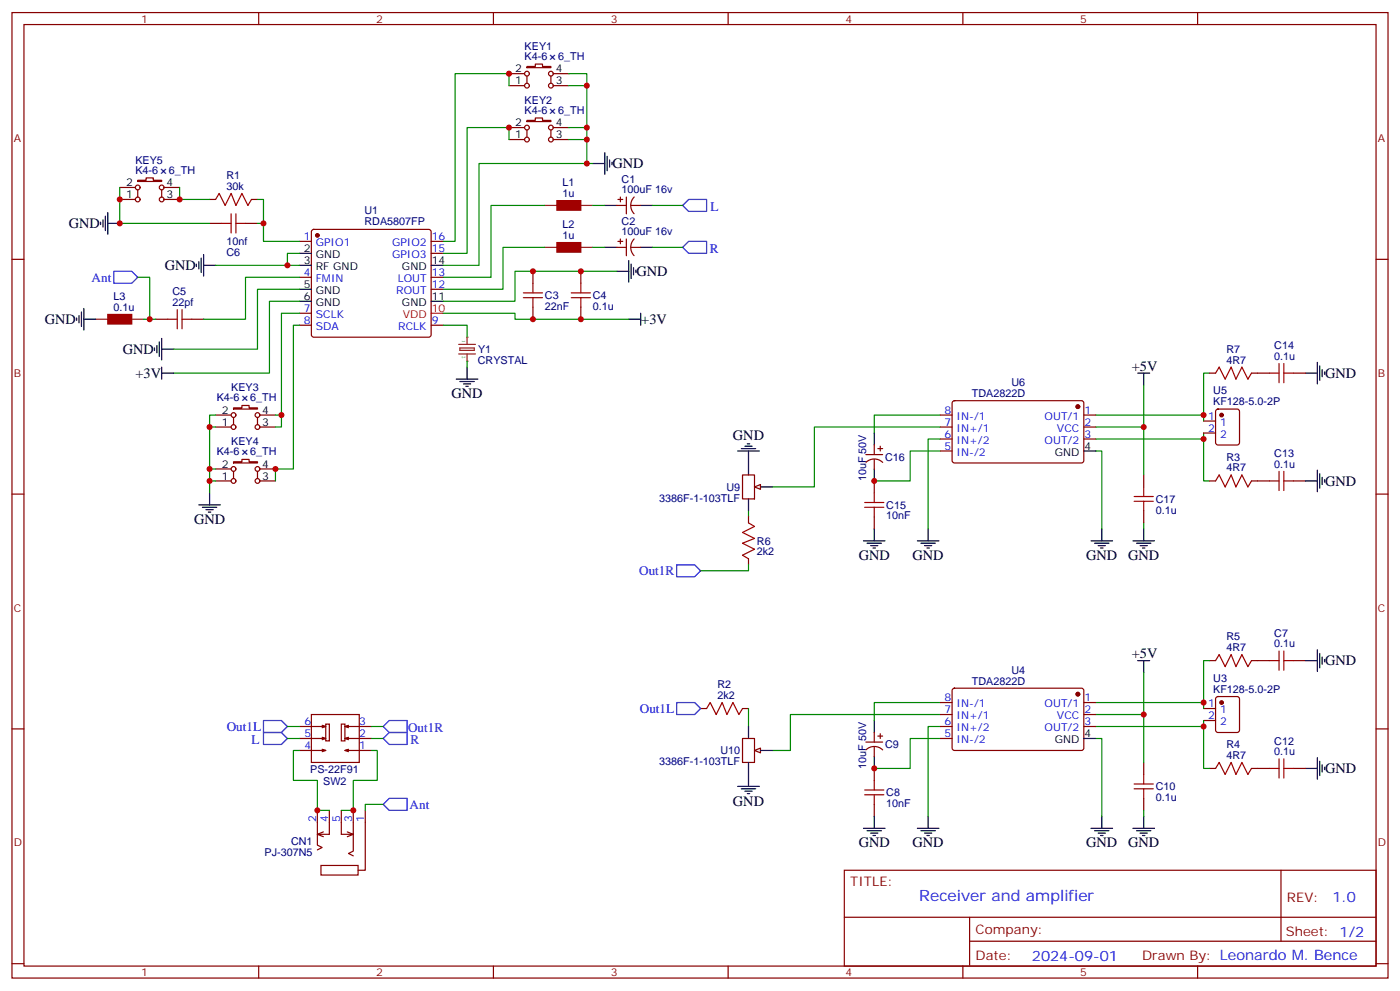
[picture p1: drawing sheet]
<svg xmlns="http://www.w3.org/2000/svg" width="412mm" height="292mm" viewBox="0 0 412 292" stroke-linecap="round" stroke-linejoin="round" font-family="sans-serif">
<g fill="none" stroke="#870000" stroke-width=".35">
<path d="M3.5 3.7h405.4v284.3h-405.4zM7.1 7.2h398.2v277.3h-398.2zM76.2 3.7v3.5M145.3 3.7v3.5M155.2 19.6h2.5v-.7h2.1v.7h2.5v.3h-7.1zM214.5 3.7v3.5M283.6 3.7v3.5M352.8 3.7v3.5M149.9 37.6h4.6M149.9 25.2h4.6M149.9 21.7h4.6M155.2 35.5h2.5v-.8h2.1v.8h2.5v.3h-7.1z"/>
<path d="M155.2 22.4v2.1M155.2 38.3v2.1M162.3 22.4v2.1M162.3 38.3v2.1M163 37.6h4.6M163 25.2h4.6M163 21.7h4.6M149.9 41.1h4.6M163 41.1h4.6M182 58.7h1.4M182.7 58v1.4M184.5 58v5"/>
<path d="M186.8 58a3.5 3.5 0 0 0 0 4.9M3.5 76.4h3.6M88.2 71.1h3.5M92 67.8l.4-.2h33.9l.5 .2 .2 .5v30.3l-.2 .5-.5 .2h-33.9l-.5-.2-.2-.5v-30.3zM127 71.1h3.5M127 74.6h3.5M181.7 60.5h2.8M181.7 72.8h2.8M182 71.1h1.4M182.7 70.4v1.4M184.5 70.4v4.9M185.9 60.5h2.8"/>
<path d="M185.9 72.8h2.8M186.8 70.4a3.5 3.5 0 0 0 0 4.9M405.3 76.4h3.6M88.2 81.7h3.5M88.2 92.3h3.5M88.2 95.8h3.5M127 81.7h3.5M127 95.8h3.5M127 85.2h3.5M3.5 145.5h3.6M405.3 145.5h3.6M3.5 214.7h3.6"/>
<path d="M405.3 214.7h3.6M248.7 256.3h156.6v28.2h-156.6zM377.3 256.3v20.9M248.7 270.1h156.5M285.6 277.2h119.6M285.6 270.1v14.2M3.5 283.8h3.6M76.2 284.5v3.5M145.3 284.5v3.5M214.5 284.5v3.5M283.6 284.5v3.5M352.8 284.5v3.5"/>
<path d="M405.3 283.8h3.6"/>
<circle cx="155.2" cy="25.2" r=".71"/>
<circle cx="155.2" cy="37.6" r=".71"/>
<circle cx="155.2" cy="21.7" r=".71"/>
<circle cx="162.3" cy="37.6" r=".71"/>
<circle cx="162.3" cy="21.7" r=".71"/>
<circle cx="162.3" cy="25.2" r=".71"/>
<circle cx="155.2" cy="41.1" r=".71"/>
<circle cx="162.3" cy="41.1" r=".71"/>
</g>
<circle cx="93.5" cy="69.3" r=".53" fill="#870000" stroke="#870000" stroke-width=".35"/>
<g fill="none" stroke="#000" stroke-width=".35">
<path d="M174.6 48.2h3.6M178.2 45v6.3M178.9 46v4.3M179.6 47.1v2.1M180.3 47.8v.7M88.2 74.6h3.5M88.2 78.1h3.5M127 78.1h3.5M178.2 60.5h3.5M178.2 72.8h3.5M188.7 60.5h3.6M188.7 72.8h3.6"/>
<path d="M88.2 85.2h3.5M88.2 88.7h3.5M127 88.7h3.5"/>
</g>
<path d="M127 92.3h3.5" fill="none" stroke="#f00" stroke-width=".35"/>
<path d="M149.9 25.2v-3.5h-15.8v49.4h-3.6M167.6 21.7h5.3v26.5M167.6 25.2h5.3M167.6 37.6h5.3M149.9 41.1v-3.5h-12.3v37h-7.1M167.6 41.1h5.3M174.6 48.2h-33.5v29.9h-10.6M160.5 60.5h-15.9v21.2h-14.1M160.5 72.8h-12.3v12.4h-17.7M174.6 60.5h3.6M174.6 72.8h3.6" fill="none" stroke="#008700" stroke-width=".35"/>
<path d="M160.5 60.5h3.5M160.5 72.8h3.5M171.1 60.5h3.5M171.1 72.8h3.5M137.6 99.3v2.1M135.1 104.2h5M135.1 101.4h5M135.5 102.5h4.2v.7h-4.2zM137.6 104.2v2.2" fill="none" stroke="#8c2424" stroke-width=".35"/>
<g fill="#a10000" stroke="#a10000" stroke-width=".35">
<path d="M164 59.1h7.1v2.8h-7.1z"/>
<path d="M164 71.4h7.1v2.9h-7.1z"/>
</g>
<g fill="#8c2424">
<circle cx="137.6" cy="106.4" r=".18"/>
<circle cx="137.6" cy="99.3" r=".18"/>
</g>
<g fill="none" stroke="#000" stroke-width=".35">
<path d="M29.6 65.4v.7M30.3 64.7v2.2M31 63.7v4.2M31.7 65.8h3.6M31.7 62.6v6.4M57.9 77.8v.7M58.6 77.1v2.1M59.3 76v4.3M60 78.1h3.5M60 75v6.3M181.7 79.9h3.5M185.2 76.7v6.4"/>
<path d="M185.9 77.8v4.2M186.6 78.8v2.2M187.3 79.6v.7M22.6 93.7v.7M23.3 93v2.1M24 91.9v4.2M24.7 94h3.5M24.7 90.8v6.4M47.6 99.7v6.3M185.2 94h3.5M188.7 92.3v3.5M45.5 102.5v.7"/>
<path d="M46.2 101.8v2.1M46.9 100.7v4.3M47.6 102.8h3.6M47.6 108.1v3.6M47.6 109.9h3.6M134.4 111.7h6.4M135.5 112.4h4.2M136.5 113.1h2.1M137.2 113.8h.7M137.6 108.1v3.6M335.1 109.9h3.6M336.9 109.9v3.5"/>
<path d="M384.5 109.9h3.6M388.1 106.7v6.4M388.8 107.8v4.2M389.5 108.8v2.1M390.2 109.5v.7M217.3 132.8h6.4M218.4 132.1h4.2M219.4 131.4h2.1M220.1 130.7h.7M220.5 132.8v3.5M257.5 127.5v3.6M257.5 138.1v3.5"/>
<path d="M319.3 132.8h3.5M388.1 138.5v6.3M388.8 139.5v4.3M58.6 148.7h6.3M59.6 149.4h4.3M60.7 150.1h2.1M61.4 150.8h.7M61.7 145.2v3.5M254.4 159.3h6.3M255.4 160h4.2M257.5 155.8v3.5M270.2 159.3h6.4"/>
<path d="M271.3 160h4.2M273.4 155.8v3.5M321.4 159.3h6.3M322.4 160h4.3M324.6 155.8v3.5M333.7 159.3h6.4M334.8 160h4.2M336.9 155.8v3.5M384.5 141.6h3.6M389.5 140.6v2.1M390.2 141.3v.7M256.5 160.7h2.1"/>
<path d="M257.2 161.4h.7M272.3 160.7h2.2M273 161.4h.8M323.5 160.7h2.1M324.2 161.4h.7M335.8 160.7h2.2M336.5 161.4h.8M335.1 194.6h3.6M336.9 194.6v3.5M384.5 194.6h3.6M388.1 191.4v6.3M388.8 192.4v4.3"/>
<path d="M389.5 193.5v2.1M390.2 194.2v.7M257.5 212.2v3.5M319.3 217.5h3.5M217.3 231.6h6.4M218.4 232.3h4.2M219.4 233h2.1M220.1 233.7h.7M220.5 228.1v3.5M257.5 222.8v3.5M384.5 226.3h3.6M388.1 223.1v6.4"/>
<path d="M388.8 224.2v4.2M389.5 225.2v2.2M390.2 226v.7M254.4 243.9h6.3M255.4 244.7h4.2M256.5 245.4h2.1M257.2 246.1h.7M257.5 240.4v3.5M270.2 243.9h6.4M271.3 244.7h4.2M272.3 245.4h2.2M273 246.1h.8"/>
<path d="M273.4 240.4v3.5M321.4 243.9h6.3M322.4 244.7h4.3M323.5 245.4h2.1M324.2 246.1h.7M324.6 240.4v3.5M333.7 243.9h6.4M334.8 244.7h4.2M335.8 245.4h2.2M336.5 246.1h.8M336.9 240.4v3.5"/>
</g>
<g fill="none" stroke="#008700" stroke-width=".35">
<path d="M35.3 55.2v10.6h26.4M52.9 55.2v3.5h8.8M75.8 58.7h1.8v12.4h10.6M63.5 78.1h24.7M75.8 65.8h1.8M88.2 74.6h-3.5v3.5M181.7 79.9h-30v8.8h-21.2M192.3 60.5h8.8M192.3 72.8h8.8M42.3 94h3.6M88.2 95.8h-1.8v42.3h-5.3v3.5M88.2 92.3h-5.3v29.9h-1.8"/>
<path d="M88.2 88.7h-8.8v21.2h-28.2M88.2 85.2h-12.4v17.6h-24.6M88.2 81.7h-15.9v12.3h-12.3M130.5 92.3h21.2v1.7h33.5M336.9 113.4v12.4M356.3 109.9h-1.8v12.3M61.7 138.1h1.8M61.7 125.8h1.8M63.5 122.2h-1.8v23M82.9 122.2v3.6h-1.8M276.9 125.8h-37v17.6h-12.4M276.9 132.8h-8.8v8.8h-10.6"/>
<path d="M276.9 122.2h-19.4v5.3M276.9 129.3h-3.5v26.5M322.8 122.2h31.7v1.8M322.8 132.8h1.8v23M322.8 125.8h14.1v14.1M354.5 129.3v12.3h1.8M354.5 127.5v1.8h-31.7M61.7 141.6h1.8M220.5 150.5v1.7M336.9 154v1.8M220.5 166.3v1.8h-14.1M336.9 198.1v12.3"/>
<path d="M356.3 194.6h-1.8v12.3M84.7 214h3.5M84.7 217.5h3.5M109.4 214h3.5M109.4 217.5h3.5M220.5 208.7v5.3M276.9 210.4h-44.1v10.6h-5.3M276.9 214h-3.5v26.4M276.9 206.9h-19.4v5.3M276.9 217.5h-8.8v8.8h-10.6M322.8 210.4h14.1v14.1M322.8 217.5h1.8v22.9"/>
<path d="M322.8 206.9h31.7v1.8M354.5 212.2v1.8h-31.7M354.5 214v12.3h1.8M336.9 238.7v1.7"/>
</g>
<g fill="none" stroke="#a10000" stroke-width=".35">
<path d="M63.5 58.7l1.1-1.7 1.7 3.5 1.8-3.5 1.4 3.5 1.8-3.5 1.7 3.5 1.1-1.8M65.3 65.8h2.8M68.1 63v5.6M69.5 65.8h2.8M69.5 63v5.6M49.4 94h2.8M52.2 91.2v5.6M53.6 91.2v5.6M53.6 94h2.8M154.2 86.3h5.6M154.2 87.7h5.6M157 83.4v2.9"/>
<path d="M157 87.7v2.8M168.3 86.3h5.6M168.3 87.7h5.6M171.1 83.4v2.9M171.1 87.7v2.8M358.1 109.9l1-1.8 1.8 3.6 1.8-3.6 1.4 3.6 1.7-3.6 1.8 3.6 1.1-1.8M373.9 109.9h2.9M376.8 107.1v5.6M378.2 107.1v5.6M378.2 109.9h2.8M376.8 138.8v5.7M378.2 138.8v5.7"/>
<path d="M220.5 154l1.7 1-3.5 1.8 3.5 1.8-3.5 1.4 3.5 1.7-3.5 1.8 1.8 1.1M254.7 148h5.6M254.7 149.4h5.6M257.5 145.2v2.8M257.5 149.4v2.8M334.1 146.2h5.6M334.1 147.6h5.6M336.9 143.4v2.8M336.9 147.6v2.9M358.1 141.6l1-1.7 1.8 3.5 1.8-3.5 1.4 3.5 1.7-3.5 1.8 3.5 1.1-1.8M373.9 141.6h2.9M378.2 141.6h2.8"/>
<path d="M358.1 194.6l1-1.8 1.8 3.5 1.8-3.5 1.4 3.5 1.7-3.5 1.8 3.5 1.1-1.7M373.9 194.6h2.9M376.8 191.7v5.7M378.2 191.7v5.7M378.2 194.6h2.8M208.1 208.7l1.1-1.8 1.8 3.5 1.7-3.5 1.4 3.5 1.8-3.5 1.8 3.5 1-1.7M254.7 232.7h5.6M254.7 234.1h5.6M257.5 229.8v2.9M257.5 234.1v2.8M334.1 230.9h5.6M334.1 232.3h5.6"/>
<path d="M336.9 228.1v2.8M336.9 232.3v2.8M358.1 226.3l1-1.8 1.8 3.6 1.8-3.6 1.4 3.6 1.7-3.6 1.8 3.6 1.1-1.8M373.9 226.3h2.9M376.8 223.5v5.6M378.2 223.5v5.6M378.2 226.3h2.8"/>
</g>
<g fill="none" stroke="#870000" stroke-width=".35">
<path d="M35.3 58.7h4.6M35.3 55.2h4.6M40.6 53.1h2.4v-.7h2.2v.7h2.4v.3h-7zM40.6 55.9v2.1M47.6 55.9v2.1M48.3 58.7h4.6M48.3 55.2h4.6M61.7 58.7h1.8M74.1 58.7h1.7M61.7 65.8h3.6M72.3 65.8h3.5M157 79.9v3.5"/>
<path d="M171.1 79.9v3.5M45.9 94h3.5M56.4 94h3.6M157 90.5v3.5M171.1 90.5v3.5M280.7 118.2l.5-.2 37.6 .1 .5 .6-.1 17.2-.6 .4h-37.7l-.4-.7v-16.9zM356.3 109.9h1.8M368.7 109.9h5.2M381 109.9h3.5M63.5 125.8h4.6M63.5 122.2h4.6M63.5 138.1h4.6"/>
<path d="M68.8 120.1h2.5v-.7h2.1v.7h2.4v.4h-7zM68.8 136h2.5v-.7h2.1v.7h2.4v.3h-7zM68.8 122.9v2.2M68.8 138.8v2.1M75.8 122.9v2.2M75.8 138.8v2.1M76.6 125.8h4.5M76.6 122.2h4.5M76.6 138.1h4.5M255.1 133.9h4.9M255.1 136.2a3.5 3.5 0 0 1 4.9 0M257.5 131.1v2.8"/>
<path d="M257.5 135.3v2.8M258.6 132.1h1.4M259.3 131.4v1.4M276.9 125.8h3.6M276.9 122.2h3.6M276.9 129.3h3.6M276.9 132.8h3.6M319.3 125.8h3.5M319.3 122.2h3.5M319.3 129.3h3.5M336.9 139.9v3.5M354.5 124h3.6"/>
<path d="M354.5 127.5h3.6M358.3 120.7l.5-.2h5.6l.7 .4v9.5l-.4 .6-5.9 .1-.7-.5v-9.4zM63.5 141.6h4.6M76.6 141.6h4.5M220.5 152.2v1.8M257.5 141.6v3.6M257.5 152.2v3.6M336.9 150.5v3.5M356.3 141.6h1.8M368.7 141.6h5.2M381 141.6h3.5M220.5 164.6v1.7"/>
<path d="M356.3 194.6h1.8M368.7 194.6h5.2M381 194.6h3.5M91.7 210.4h14.1v14.1h-14.1zM94.9 213.6l1.1 .4h-7.8M94.9 217.1l1.1 .4h-7.8M96 213.3h1v4.9h-1zM96 214l-1.1 .3M96 217.5l-1.1 .3M100.5 213.3h1.1v4.9h-1.1zM101.6 214l1.1 .3M101.6 217.5l1.1 .3"/>
<path d="M102.7 213.6l-1.1 .4h7.8M102.7 217.1l-1.1 .4h7.8M206.4 208.7h1.7M218.7 208.7h1.8M255.1 218.5h4.9M257.5 215.7v2.8M257.5 220v2.8M258.6 216.8h1.4M259.3 216.1v1.4M276.9 206.9h3.6M276.9 210.4h3.6M276.9 214h3.6"/>
<path d="M276.9 217.5h3.6M280.7 202.9l.5-.2h37.6l.5 .7-.1 17.2-.6 .4-37.7-.1-.4-.6v-16.9zM319.3 206.9h3.5M319.3 210.4h3.5M319.3 214h3.5M354.5 208.7h3.6M354.5 212.2h3.6M358.3 205.3l.5-.2h5.6l.7 .5v9.4l-.4 .7h-5.9l-.7-.4v-9.5zM93.5 238.7v10.2l1.4 .7-1.4 .7M94.9 220.7l1.1 .3h-7.8M96 221l-1.1 .4M97 238.7v7h-3.5l1.7 .7"/>
<path d="M100.5 238.7v7h3.6l-1.8 .7M101.6 221l1.1 .4M102.7 220.7l-1.1 .3h7.8M104.1 238.7v11.9l-1.4 .8 1.4 .7M107.6 238.7v17.6h-2.1M255.1 220.8a3.5 3.5 0 0 1 4.9 0M257.5 226.3v3.5M257.5 236.9v3.5M336.9 224.5v3.6M336.9 235.1v3.6M356.3 226.3h1.8M368.7 226.3h5.2"/>
<path d="M381 226.3h3.5M94.5 254.9h11v2.8h-11zM95.2 245l-1.7 .7M102.3 245l1.8 .7"/>
<circle cx="40.6" cy="55.2" r=".71"/>
<circle cx="40.6" cy="58.7" r=".71"/>
<circle cx="47.6" cy="58.7" r=".71"/>
<circle cx="47.6" cy="55.2" r=".71"/>
<circle cx="68.8" cy="125.8" r=".71"/>
<circle cx="68.8" cy="122.2" r=".71"/>
<circle cx="68.8" cy="138.1" r=".71"/>
<circle cx="75.8" cy="138.1" r=".71"/>
<circle cx="75.8" cy="122.2" r=".71"/>
<circle cx="75.8" cy="125.8" r=".71"/>
<circle cx="68.8" cy="141.6" r=".71"/>
<circle cx="75.8" cy="141.6" r=".71"/>
</g>
<path d="M28.2 94h3.5M38.8 94h3.5" fill="none" stroke="#8c2424" stroke-width=".35"/>
<path d="M31.7 92.6h7.1v2.8h-7.1z" fill="#a10000" stroke="#a10000" stroke-width=".35"/>
<g fill="#870000" stroke="#870000" stroke-width=".35">
<circle cx="359.8" cy="206.9" r=".53"/>
<circle cx="359.8" cy="122.2" r=".53"/>
<circle cx="317.5" cy="119.8" r=".53"/>
<circle cx="317.5" cy="204.4" r=".53"/>
</g>
<path d="M202.8 58.7h5.3v3.6h-5.3l-1.7-1.8zM202.8 71.1h5.3v3.5h-5.3l-1.7-1.8zM199.3 166.3h5.3l1.8 1.8-1.8 1.8h-5.3zM77.6 215.7h5.3l1.8 1.8-1.8 1.8h-5.3zM77.6 212.2h5.3l1.8 1.8-1.8 1.7h-5.3zM112.9 217.5l1.8-1.8h5.2v3.6h-5.2zM114.7 212.2h5.2v3.5h-5.2l-1.8-1.7zM199.3 206.9h5.3l1.8 1.8-1.8 1.7h-5.3z" fill="none" stroke="#00f" stroke-width=".35"/>
<path d="M222.2 143.4l1.8-.7v1.4z" fill="#f0f0f0" stroke="#870000" stroke-width=".35"/>
<path d="M220.5 136.3v3.6M220.5 146.9v3.6M224 143.4h3.5" fill="none" stroke="#000" stroke-width=".35"/>
<path d="M218.7 139.9h3.5v7h-3.5z" fill="none" stroke="#870000" stroke-width=".35"/>
<path d="M222.2 221l1.8-.7v1.4z" fill="#f0f0f0" stroke="#870000" stroke-width=".35"/>
<path d="M220.5 214v3.5M220.5 224.5v3.6M224 221h3.5" fill="none" stroke="#000" stroke-width=".35"/>
<path d="M218.7 217.5h3.5v7h-3.5z" fill="none" stroke="#870000" stroke-width=".35"/>
<path d="M33.5 79.9h5.3l1.8 1.8-1.8 1.7h-5.3zM114.7 235.1h5.2v3.6h-5.2l-1.8-1.8z" fill="none" stroke="#00f" stroke-width=".35"/>
<path d="M40.6 81.7h3.5v12.3M130.5 95.8h7.1v3.5M137.6 106.4v1.7M88.2 221h-1.8v8.8h7.1v8.9h3.5M109.4 221h1.7v8.8h-7v8.9h-3.6M112.9 236.9h-5.3v1.8" fill="none" stroke="#008700" stroke-width=".35"/>
<g fill="#c00">
<circle cx="149.9" cy="21.7" r=".88"/>
<circle cx="149.9" cy="37.6" r=".88"/>
<circle cx="172.9" cy="48.2" r=".88"/>
<circle cx="172.9" cy="25.2" r=".88"/>
<circle cx="172.9" cy="37.6" r=".88"/>
<circle cx="172.9" cy="41.1" r=".88"/>
<circle cx="157" cy="79.9" r=".88"/>
<circle cx="171.1" cy="79.9" r=".88"/>
<circle cx="171.1" cy="94" r=".88"/>
<circle cx="157" cy="94" r=".88"/>
<circle cx="81.1" cy="138.1" r=".88"/>
<circle cx="82.9" cy="122.2" r=".88"/>
<circle cx="61.7" cy="141.6" r=".88"/>
<circle cx="61.7" cy="138.1" r=".88"/>
<circle cx="61.7" cy="125.8" r=".88"/>
<circle cx="84.7" cy="78.1" r=".88"/>
<circle cx="77.6" cy="65.8" r=".88"/>
<circle cx="52.9" cy="58.7" r=".88"/>
<circle cx="35.3" cy="58.7" r=".88"/>
<circle cx="35.3" cy="65.8" r=".88"/>
<circle cx="336.9" cy="210.4" r=".88"/>
<circle cx="257.5" cy="226.3" r=".88"/>
<circle cx="354.5" cy="206.9" r=".88"/>
<circle cx="354.5" cy="214" r=".88"/>
<circle cx="354.5" cy="129.3" r=".88"/>
<circle cx="354.5" cy="122.2" r=".88"/>
<circle cx="257.5" cy="141.6" r=".88"/>
<circle cx="336.9" cy="125.8" r=".88"/>
<circle cx="44.1" cy="94" r=".88"/>
<circle cx="104.1" cy="238.7" r=".88"/>
<circle cx="93.5" cy="238.7" r=".88"/>
</g>
<text font-size="4.6" fill="#00f" x="270.8" y="265.3">Receiver and amplifier</text>
<g font-size="4.2">
<text x="180.4" y="49.6">GND</text>
<text x="20.3" y="67.2">GND</text>
<text x="48.5" y="79.5">GND</text>
<text x="187.5" y="81.3">GND</text>
<text x="13.2" y="95.4">GND</text>
<text x="188.9" y="95.4">+3V</text>
<text x="36.2" y="104.2">GND</text>
<text x="39.9" y="111.3">+3V</text>
<text x="333.4" y="109.2">+5V</text>
<text x="390.3" y="111.3">GND</text>
<text x="133" y="117.3">GND</text>
<text x="215.9" y="129.6">GND</text>
<text x="390.3" y="143">GND</text>
<text x="57.1" y="154.3">GND</text>
<text x="252.9" y="164.9">GND</text>
<text x="268.8" y="164.9">GND</text>
<text x="320" y="164.9">GND</text>
<text x="332.3" y="164.9">GND</text>
<text x="333.4" y="193.9">+5V</text>
<text x="390.3" y="196">GND</text>
<text x="390.3" y="227.7">GND</text>
<text x="215.9" y="237.2">GND</text>
<text x="252.9" y="249.6">GND</text>
<text x="268.8" y="249.6">GND</text>
<text x="320" y="249.6">GND</text>
<text x="332.3" y="249.6">GND</text>
</g>
<g font-size="4.2" fill="#00f">
<text x="392.5" y="265.6">1.0</text>
<text x="304" y="282.9">2024-09-01</text>
</g>
<g font-size="3.9" fill="#00f">
<text x="209.3" y="62.3">L</text>
<text x="209.1" y="74.6">R</text>
<text x="27" y="82.9">Ant</text>
<text x="188.3" y="169.3">Out1R</text>
<text x="188.5" y="209.9">Out1L</text>
<text x="66.8" y="215.2">Out1L</text>
<text x="120.2" y="215.7">Out1R</text>
<text x="74.1" y="219.3">L</text>
<text x="120.9" y="219.3">R</text>
<text x="120.6" y="238.1">Ant</text>
</g>
<g font-size="3.9" fill="#800">
<text x="250.5" y="260.9">TITLE:</text>
<text x="379.1" y="265.6">REV:</text>
<text x="287.4" y="275.1">Company:</text>
<text x="378.7" y="275.7">Sheet: 1/2</text>
<text x="287.4" y="282.8">Date:</text>
<text x="336.4" y="282.8">Drawn By: Leonardo M. Bence</text>
</g>
<g font-size="3.2" fill="#800">
<text x="41.6" y="6.7">1</text>
<text x="110.8" y="6.7">2</text>
<text x="179.9" y="6.7">3</text>
<text x="249.1" y="6.7">4</text>
<text x="318.2" y="6.7">5</text>
<text x="4.1" y="41.8">A</text>
<text x="405.9" y="41.8">A</text>
<text x="4.1" y="110.9">B</text>
<text x="405.9" y="110.9">B</text>
<text x="4.1" y="180.1">C</text>
<text x="405.9" y="180.1">C</text>
<text x="4.1" y="249.2">D</text>
<text x="405.9" y="249.2">D</text>
<text x="41.6" y="287.5">1</text>
<text x="110.8" y="287.5">2</text>
<text x="179.9" y="287.5">3</text>
<text x="249.1" y="287.5">4</text>
<text x="318.2" y="287.5">5</text>
</g>
<g font-size="3.2" fill="#000080">
<text x="154.5" y="17.8">K4-6</text>
<text x="154.5" y="14.6">KEY1</text>
<text x="164.4" y="17.8">6_TH</text>
<text x="154.5" y="33.7">K4-6</text>
<text x="154.5" y="30.5">KEY2</text>
<text x="164.4" y="33.7">6_TH</text>
<text x="39.9" y="51.3">K4-6</text>
<text x="39.9" y="48.2">KEY5</text>
<text x="49.8" y="51.3">6_TH</text>
<text x="66.7" y="52.7">R1</text>
<text x="183.1" y="53.8">C1</text>
<text x="66.7" y="55.9">30k</text>
<text x="165.7" y="58">1u</text>
<text x="165.7" y="54.9">L1</text>
<text x="183.1" y="57">100uF 16v</text>
<text x="107.4" y="63.2">U1</text>
<text x="107.4" y="66.4">RDA5807FP</text>
<text x="165.7" y="70.4">1u</text>
<text x="165.7" y="67.2">L2</text>
<text x="183.1" y="69.3">100uF 16v</text>
<text x="183.1" y="66.1">C2</text>
<text x="66.7" y="72.1">10nf</text>
<text x="66.7" y="75.3">C6</text>
<text x="33.4" y="88.4">L3</text>
<text x="50.8" y="87">C5</text>
<text x="160.5" y="88.1">C3</text>
<text x="174.6" y="88.1">C4</text>
<text x="33.4" y="91.5">0.1u</text>
<text x="50.8" y="90.1">22pf</text>
<text x="160.5" y="91.3">22nF</text>
<text x="174.6" y="91.3">0.1u</text>
<text x="140.8" y="107.1">CRYSTAL</text>
<text x="140.8" y="104">Y1</text>
<text x="361.3" y="107.1">4R7</text>
<text x="361.3" y="103.9">R7</text>
<text x="375.4" y="106">0.1u</text>
<text x="375.4" y="102.8">C14</text>
<text x="297.9" y="113.8">U6</text>
<text x="63.9" y="118.1">K4-6</text>
<text x="68.1" y="115.2">KEY3</text>
<text x="73.7" y="118.1">6_TH</text>
<text x="286.3" y="116.9">TDA2822D</text>
<text x="357.4" y="119.3">KF128-5.0-2P</text>
<text x="357.4" y="116.2">U5</text>
<text x="68.1" y="131.1">KEY4</text>
<text x="63.9" y="134">K4-6</text>
<text x="73.7" y="134">6_TH</text>
<text x="260.7" y="135.7">C16</text>
<text x="361.3" y="135.7">R3</text>
<text x="375.4" y="137.8">0.1u</text>
<text x="375.4" y="134.6">C13</text>
<text x="255.1" y="141.8" transform="rotate(-90 255.1 141.8)">10uF 50V</text>
<text x="361.3" y="138.8">4R7</text>
<text x="194.2" y="147.8">3386F-1-103TLF</text>
<text x="214" y="144.6">U9</text>
<text x="261.1" y="149.8">C15</text>
<text x="340.4" y="148.1">C17</text>
<text x="261.1" y="153">10nF</text>
<text x="340.4" y="151.2">0.1u</text>
<text x="223" y="160.4">R6</text>
<text x="223" y="163.6">2k2</text>
<text x="361.3" y="191.7">4R7</text>
<text x="361.3" y="188.6">R5</text>
<text x="375.4" y="190.7">0.1u</text>
<text x="375.4" y="187.5">C7</text>
<text x="211.3" y="202.7">R2</text>
<text x="286.3" y="201.6">TDA2822D</text>
<text x="297.9" y="198.4">U4</text>
<text x="357.4" y="204">KF128-5.0-2P</text>
<text x="357.4" y="200.8">U3</text>
<text x="211.3" y="205.8">2k2</text>
<text x="260.7" y="220.4">C9</text>
<text x="361.3" y="220.3">R4</text>
<text x="375.4" y="219.3">C12</text>
<text x="91.4" y="227.6">PS-22F91</text>
<text x="194.2" y="225.4">3386F-1-103TLF</text>
<text x="212.2" y="222.2">U10</text>
<text x="255.1" y="226.4" transform="rotate(-90 255.1 226.4)">10uF 50V</text>
<text x="361.3" y="223.5">4R7</text>
<text x="375.4" y="222.4">0.1u</text>
<text x="95.2" y="231.2">SW2</text>
<text x="340.4" y="232.7">C10</text>
<text x="261.1" y="237.7">10nF</text>
<text x="261.1" y="234.5">C8</text>
<text x="340.4" y="235.9">0.1u</text>
<text x="85.7" y="249">CN1</text>
<text x="78" y="252.1">PJ-307N5</text>
</g>
<g font-size="3.2">
<text x="151.8" y="21.3">2</text>
<text x="163.7" y="21.3">4</text>
<text x="151.8" y="24.9">1</text>
<text x="163.7" y="24.9">3</text>
<text x="151.8" y="40.7">1</text>
<text x="151.8" y="37.2">2</text>
<text x="163.7" y="40.7">3</text>
<text x="163.7" y="37.2">4</text>
<text x="37.1" y="58.4">1</text>
<text x="37.1" y="54.9">2</text>
<text x="49" y="58.4">3</text>
<text x="49" y="54.9">4</text>
<text x="89.5" y="74.3">2</text>
<text x="89.5" y="77.8">3</text>
<text x="93" y="76">GND</text>
<text x="127.2" y="77.8">14</text>
<text x="93" y="79.6">RF GND</text>
<text x="118.4" y="79.6">GND</text>
<text x="89.5" y="84.8">5</text>
<text x="89.5" y="88.4">6</text>
<text x="93" y="86.6">GND</text>
<text x="127.2" y="88.4">11</text>
<text x="93" y="90.1">GND</text>
<text x="118.4" y="90.1">GND</text>
<text x="65.4" y="125.4">1</text>
<text x="65.4" y="121.9">2</text>
<text x="77.3" y="125.4">3</text>
<text x="77.3" y="121.9">4</text>
<text x="65.4" y="137.8">2</text>
<text x="77.3" y="137.8">4</text>
<text x="310.7" y="134.2">GND</text>
<text x="319.4" y="132.5">4</text>
<text x="65.4" y="141.3">1</text>
<text x="77.3" y="141.3">3</text>
<text x="310.7" y="218.9">GND</text>
<text x="319.4" y="217.1">4</text>
</g>
<g font-size="3.2" fill="#00f">
<text x="89.5" y="70.7">1</text>
<text x="127.2" y="70.7">16</text>
<text x="93" y="72.5">GPIO1</text>
<text x="115.5" y="76">GPIO3</text>
<text x="115.5" y="72.5">GPIO2</text>
<text x="127.2" y="74.3">15</text>
<text x="89.5" y="81.3">4</text>
<text x="93" y="83.1">FMIN</text>
<text x="117.2" y="83.1">LOUT</text>
<text x="127.2" y="81.3">13</text>
<text x="116.7" y="86.6">ROUT</text>
<text x="127.2" y="84.8">12</text>
<text x="89.5" y="91.9">7</text>
<text x="89.5" y="95.4">8</text>
<text x="93" y="93.7">SCLK</text>
<text x="127.2" y="95.4">9</text>
<text x="93" y="97.2">SDA</text>
<text x="117.3" y="97.2">RCLK</text>
<text x="278.3" y="125.4">7</text>
<text x="278.3" y="121.9">8</text>
<text x="281.8" y="123.6">IN-/1</text>
<text x="307.7" y="123.6">OUT/1</text>
<text x="319.4" y="121.9">1</text>
<text x="319.4" y="125.4">2</text>
<text x="355.9" y="123.6">1</text>
<text x="359.4" y="125.4">1</text>
<text x="278.3" y="128.9">6</text>
<text x="281.8" y="130.7">IN+/2</text>
<text x="281.8" y="127.2">IN+/1</text>
<text x="307.7" y="130.7">OUT/2</text>
<text x="311.4" y="127.2">VCC</text>
<text x="319.4" y="128.9">3</text>
<text x="355.9" y="127.2">2</text>
<text x="359.4" y="128.9">2</text>
<text x="278.3" y="132.5">5</text>
<text x="281.8" y="134.2">IN-/2</text>
<text x="278.3" y="206.6">8</text>
<text x="281.8" y="208.3">IN-/1</text>
<text x="307.7" y="208.3">OUT/1</text>
<text x="319.4" y="206.6">1</text>
<text x="355.9" y="208.3">1</text>
<text x="89.7" y="213.6">6</text>
<text x="105.8" y="213.6">3</text>
<text x="278.3" y="213.6">6</text>
<text x="278.3" y="210.1">7</text>
<text x="281.8" y="215.4">IN+/2</text>
<text x="281.8" y="211.8">IN+/1</text>
<text x="307.7" y="215.4">OUT/2</text>
<text x="311.4" y="211.8">VCC</text>
<text x="319.4" y="210.1">2</text>
<text x="319.4" y="213.6">3</text>
<text x="355.9" y="211.8">2</text>
<text x="359.4" y="210.1">1</text>
<text x="359.4" y="213.6">2</text>
<text x="89.7" y="217.1">5</text>
<text x="89.7" y="220.7">4</text>
<text x="105.8" y="217.1">2</text>
<text x="105.8" y="220.7">1</text>
<text x="278.3" y="217.1">5</text>
<text x="281.8" y="218.9">IN-/2</text>
<text x="93.1" y="242.2" transform="rotate(-90 93.1 242.2)">2</text>
<text x="96.7" y="242.2" transform="rotate(-90 96.7 242.2)">4</text>
<text x="100.2" y="242.2" transform="rotate(-90 100.2 242.2)">5</text>
<text x="103.7" y="242.2" transform="rotate(-90 103.7 242.2)">3</text>
<text x="107.2" y="242.2" transform="rotate(-90 107.2 242.2)">1</text>
</g>
<g font-size="3.2" fill="#f00">
<text x="118.6" y="93.7">VDD</text>
<text x="127.2" y="91.9">10</text>
</g>
<g font-size="1.4" fill="#238d23">
<text x="136.2" y="100" transform="rotate(90 136.2 100)">1</text>
<text x="136.2" y="105" transform="rotate(90 136.2 105)">2</text>
</g>
</svg>
